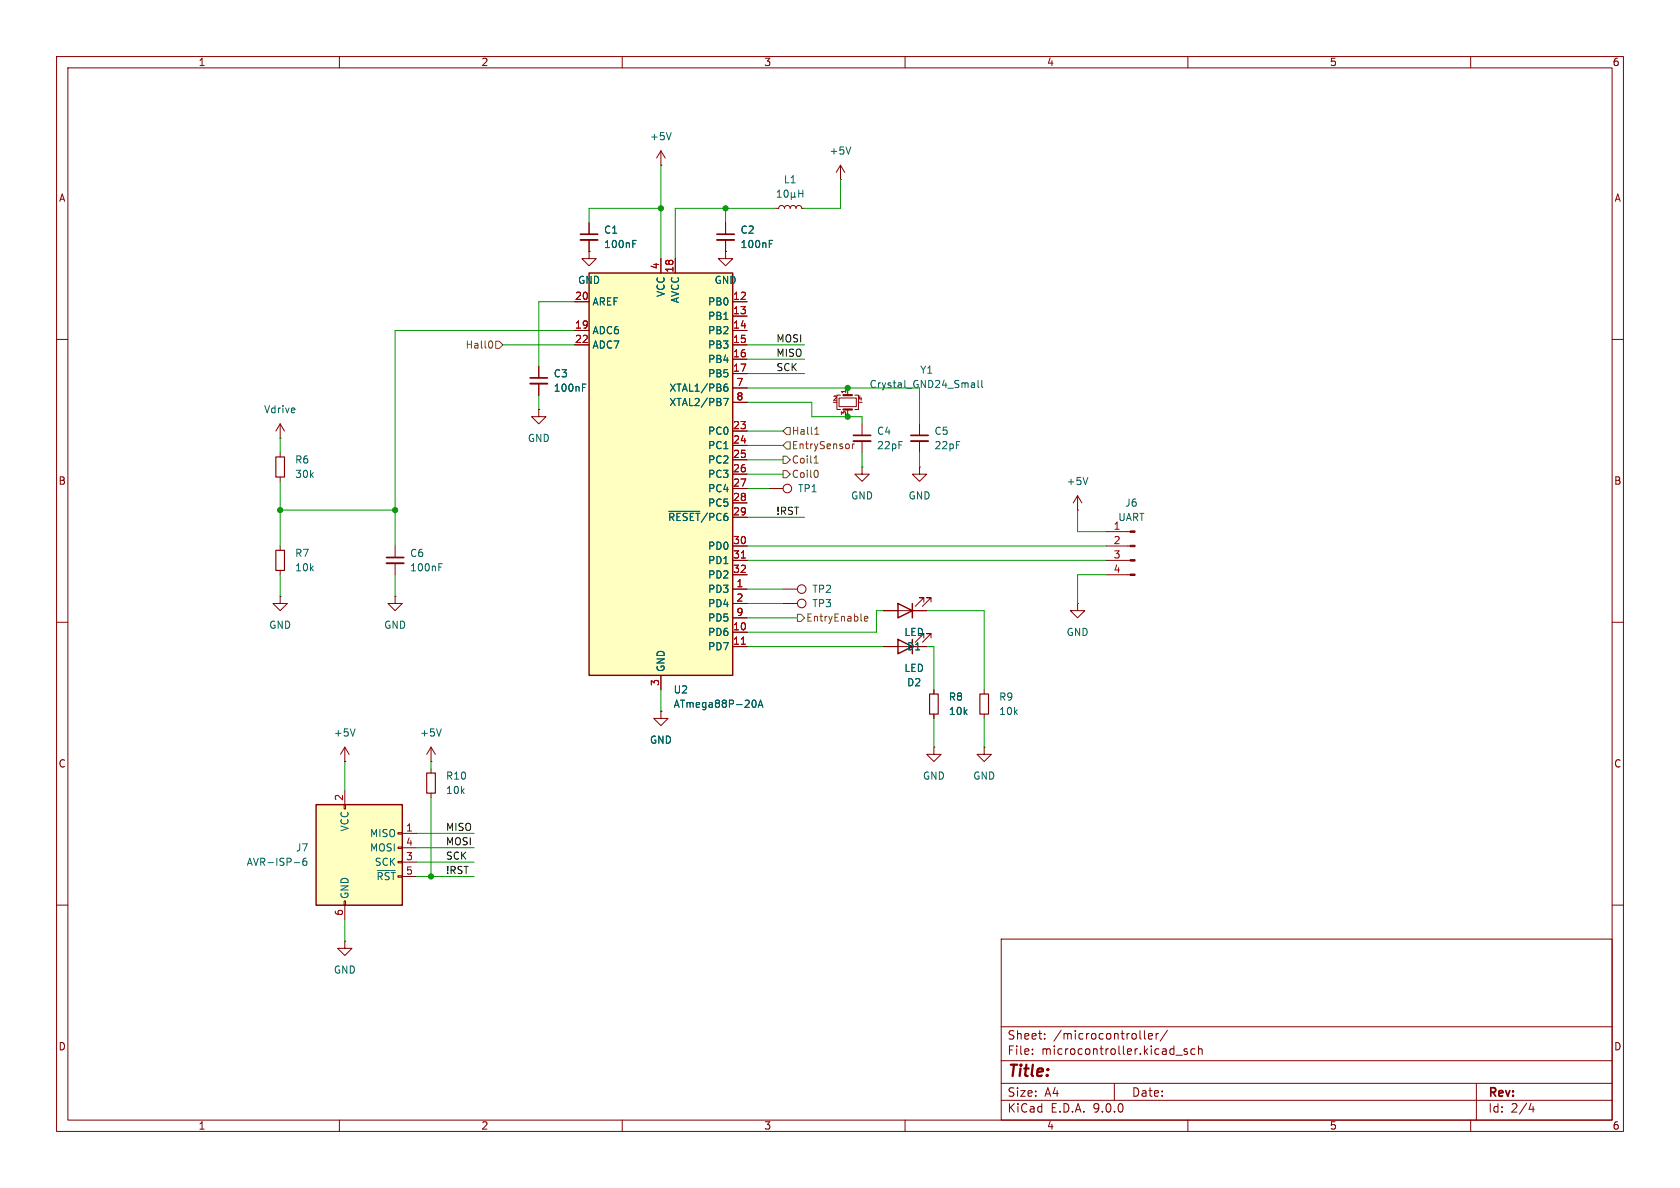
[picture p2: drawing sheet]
<svg xmlns="http://www.w3.org/2000/svg" width="297mm" height="210mm" viewBox="0 0 297 210" stroke-linecap="round" stroke-linejoin="round" font-family="sans-serif">
<g fill="none" stroke="#840000" stroke-width=".18">
<path d="M10 10h277v190h-277zM12 12h273v186h-273zM60 10v2M110 10v2M160 10v2M210 10v2M260 10v2M10 60h2M285 60h2M10 110h2M285 110h2M10 160h2"/>
<path d="M177 166h108v32h-108zM285 160h2M60 198v2M110 198v2M160 198v2M177 194.5h108M177 191.5h108M177 187.5h108M177 181.5h108M182.5 186.3v.1M182.5 185.5v.1M184.7 183.6v.1"/>
<path d="M184.7 182.8v.1M197 191.5v3M202.3 182.2v1.3l.2 .2M203 183.2l.7-.1v-.3l-.5-.1-.2 .2 .1 .7h.6M204.4 182.7v1M204.8 182.7l-.3 .1-.1 .2M206.4 182.1l-1.3 2M207.9 186.5h1.1M209.9 185.5l-.4-.1-.2 .2 .1 .2 .5 .2v.3h-.6M210 198v2M211.2 185.5l-.4-.1-.3 .3v.4l.2 .2h.5M211.9 185.5l.2-.1 .4 .1v.9"/>
<path d="M211.9 184.9v1.5M260 198v2M261 191.5v6.5M270.7 195l-.4 1.1h.9M271 195.6v1"/>
</g>
<path d="M55.9 142.2h15.2v17.8h-15.2z" fill="#ffffc2"/>
<g fill="none" stroke="#840000" stroke-width=".18">
<path d="M152.4 74.9v2.1M152.4 78v2M49.5 96.5v.8M69.8 96.5v2.1M69.8 99.6v2M152.4 82.6v1.2h1.3l-1.3 1.3-1.3-1.3h1.3M152.4 82.6h.1M162.6 82.6v1.2h1.2l-1.2 1.3-1.3-1.3h1.3M162.6 82.6h.1M49.5 105.4v1.3h1.3l-1.3 1.3-1.2-1.3h1.2M49.5 105.4h.1M49.5 100.8v.8"/>
<path d="M69.8 105.4v1.3h1.3l-1.3 1.3-1.2-1.3h1.2M69.8 105.4h.1M138.4 104.1h2.6M190.5 106.7v1.3h1.3l-1.3 1.2-1.3-1.2h1.3M190.5 106.7h.1M61 134.6h.1M61 132.1v2.5M61 139.7v2.5M61 132.1l-.8 1.3M61 132.1l.7 1.3M76.2 135.9v.8M116.8 125.7v1.3h1.3l-1.3 1.3-1.2-1.3h1.2"/>
<path d="M116.8 125.7h.1M165.1 132.1v1.3h1.3l-1.3 1.2-1.3-1.2h1.3M165.1 132.1h.1M174 132.1v1.3h1.3l-1.3 1.2-1.3-1.2h1.3M174 132.1h.1M60.8 142.2h.3v.8h-.3zM60.8 159.3h.3v.7h-.3zM70.4 147.2h.7v.2h-.7zM70.4 149.7h.7v.3h-.7zM70.4 152.3h.7v.2h-.7zM71.1 147.3h2.6M71.1 149.9h2.6"/>
<path d="M71.1 152.4h2.6M71.1 154.9h2.6M76.2 140.2v.8M61 160v2.6"/>
<circle cx="141.7" cy="104.1" r=".76"/>
</g>
<path d="M55.9 142.2h15.2v17.8h-15.2z" fill="none" stroke="#840000" stroke-width=".25"/>
<path d="M77.6 99.6h.6M77.6 100.3h.4M62.8 128.8l-.4 1.3M52 152.5h1M54.1 151.7l-.3 .1a.86 .86 0 0 0 0 1.2l.4-.1 .1-.5-.3-.2h-.2l-.3 .2M66.7 153.9h3.2" fill="none" stroke="#006464" stroke-width=".18"/>
<path d="M150.9 77h3M68.3 98.6h3.1" fill="none" stroke="#840000" stroke-width=".3"/>
<path d="M150.9 78h3M68.3 99.6h3.1" fill="none" stroke="#840000" stroke-width=".33"/>
<path d="M48.8 97.3h1.5v3.5h-1.5zM75.4 136.7h1.6v3.5h-1.6z" fill="none" stroke="#840000" stroke-width=".2"/>
<path d="M104.1 48.3h25.4v71.1h-25.4z" fill="#ffffc2"/>
<path d="M104.1 48.3h25.4v71.1h-25.4zM158.7 113l2.6 1.3-2.6 1.3zM158.7 106.7l2.6 1.3-2.6 1.2zM161.3 106.7v2.5M161.3 113v2.6" fill="none" stroke="#840000" stroke-width=".25"/>
<g fill="none" stroke="#840000" stroke-width=".18">
<path d="M104.1 39.4v2M116.8 29.2h.1M116.8 26.7v2.5M116.8 26.7l-.7 1.2M116.8 26.7l.8 1.2M128.3 39.4v2M137.2 36.8h.5l.1-.3 .4-.2 .3 .2 .2 .3 .1-.3 .4-.2 .3 .2 .2 .3 .1-.3 .4-.2 .4 .2 .1 .3 .2-.3 .3-.2 .4 .2 .1 .3h.5M148.6 31.8h.1M148.6 29.2l-.8 1.3M148.6 29.2l.8 1.3M148.6 29.2v2.6M101.6 53.3h2.5"/>
<path d="M101.6 58.4h2.5M104.1 44.5v1.2h1.3l-1.3 1.3-1.2-1.3h1.2M104.1 44.5h.1M104.1 42.4v2.1M116.8 45.7v2.6M119.4 45.7v2.6M128.3 44.5v1.2h1.2l-1.2 1.3-1.3-1.3h1.3M128.3 44.5h.1M128.3 42.4v2.1M129.5 53.3h2.6M129.5 58.4h2.6M129.5 55.9h2.6"/>
<path d="M49.5 77.5h.1M49.5 74.9l-.7 1.3M49.5 74.9l.8 1.3M49.5 74.9v2.6M95.2 72.4v1.3h1.3l-1.3 1.2-1.2-1.2h1.2M95.2 72.4h.1M95.2 64.8v2M95.2 67.8v2.1M101.6 61h2.5M129.5 61h2.6M129.5 63.5h2.6M129.5 66h2.6"/>
<path d="M129.5 68.6h2.6M129.5 71.1h2.6M129.5 76.2h2.6M129.5 78.7h2.6M148.3 70.4h3.1v1.5h-3.1zM148.6 69.9h-.6v2.5h.6M149.9 68.6v1.3M149.9 72.4v1.3M151.1 69.9h.7v2.5h-.7M162.6 74.9v2.1M162.6 78v2M49.5 80v.8"/>
<path d="M49.5 84.3v.8M129.5 81.3h2.6M129.5 83.8h2.6M129.5 86.4h2.6M129.5 88.9h2.6M129.5 91.4h2.6M129.5 96.5h2.6M129.5 99.1h2.6M135.9 86.4h2.5M190.5 90.2h.1M190.5 87.6l-.8 1.3M190.5 87.6l.8 1.3"/>
<path d="M190.5 87.6v2.6M195.6 96.5h4.2M195.6 99.1h4.2M195.6 94h4.2M116.8 119.4v2.5M129.5 101.6h2.6M129.5 104.1h2.6M129.5 106.7h2.6M129.5 109.2h2.6M129.5 111.8h2.6M129.5 114.3h2.6M138.4 106.7h2.6"/>
<path d="M156.2 114.3h7.6M156.2 108h7.6M163.3 112.8v-.8h-.7h.7l-1.5 1.5M163.3 106.4v-.7h-.7h.7l-1.5 1.5M164.6 112.8v-.8h-.8h.8l-1.5 1.5M164.6 106.4v-.7h-.8h.8l-1.5 1.5M195.6 101.6h4.2M76.2 134.6h.1M76.2 132.1l-.8 1.3M76.2 132.1l.8 1.3M76.2 132.1v2.5M116.8 125.7h.1"/>
<path d="M165.1 121.9v.8M165.1 126.2v.8M174 121.9v.8M174 126.2v.8M61 166.4v1.2h1.2l-1.2 1.3-1.3-1.3h1.3M61 166.4h.1"/>
<circle cx="139.2" cy="86.4" r=".76"/>
<circle cx="141.7" cy="106.7" r=".76"/>
</g>
<g fill="none" stroke="#006464" stroke-width=".18">
<path d="M118.7 23.4l-.5 1.3M137.4 34.9h.7M137.4 34l.4-.4v1.3M138.7 33.7l.2-.1a.68 .68 0 0 1 .5 .6 .68 .68 0 0 1-.5 .7l-.2-.2-.1-.3zM139.9 34.7l.2 .2h.2l.2-.2M139.9 34v1.3M140.5 34.7l.2 .2M140.5 34v.7M141.2 33.6v1.3M141.2 34.2h.7M141.9 33.6v1.3M150.4 26l-.4 1.2"/>
<path d="M111.9 43.1h.4M111.9 42.5h.6M136 43.1h.4M136 42.5h.6M103 67.9h.6M103 68.5h.4M127.9 70.4h.9l-.6 1.3M128 68.5l.4-.1 .3 .2-.1 .5-.4 .1-.2-.2M128.6 67.9l-.4 .1-.2 .2M171.9 67.7h.2l.2 .2v.6M172.3 68.5h-.4M172.3 68h-.4"/>
<path d="M172.9 67.2v1.1l.2 .2M173.6 67.2v1.1l.1 .2M118.2 90.4h5.5M192.3 84.4l-.4 1.3M78 128.8l-.4 1.3M133.1 123.8h.1a.68 .68 0 0 1 .5 .6 .68 .68 0 0 1-.5 .6h-.1M134 125l.5-1.2 .4 1.2M134.2 124.7h.6"/>
</g>
<path d="M131.1 98.6h.7M131.1 113.9h.7" fill="none" stroke="#a90000" stroke-width=".18"/>
<g fill="#840000" stroke="#840000" stroke-width=".18">
<path d="M199.8 93.9h.9v.2h-.9z"/>
<path d="M199.8 96.4h.9v.2h-.9z"/>
<path d="M199.8 98.9h.9v.3h-.9z"/>
<path d="M199.8 101.5h.9v.2h-.9z"/>
</g>
<path d="M102.6 41.4h3.1M126.7 41.4h3.1M93.7 66.8h3.1M161 77h3.1" fill="none" stroke="#840000" stroke-width=".3"/>
<path d="M102.6 42.4h3.1M126.7 42.4h3.1M93.7 67.8h3.1M161 78h3.1" fill="none" stroke="#840000" stroke-width=".33"/>
<path d="M48.8 80.8h1.5v3.5h-1.5zM164.3 122.7h1.6v3.5h-1.6zM173.2 122.7h1.6v3.5h-1.6z" fill="none" stroke="#840000" stroke-width=".2"/>
<path d="M149.1 69.9h1.5M149.1 72.4h1.5" fill="none" stroke="#840000" stroke-width=".38"/>
<g fill="none" stroke="#725600" stroke-width=".18">
<path d="M86.8 60.3a.79 .79 0 0 1 0 1.2M87.6 60.3h.7l.6 .7-.6 .6h-.7zM139.1 75.6h.6v1.2h-.6l-.7-.6zM139.1 78.1h.6v1.3h-.6l-.7-.7zM144 76.8h.8M144.2 75.8l.2-.3v1.3M150.7 78.5v.8M151.1 78.5l-.4 .2M138.4 83.2h.7l.6 .6-.6 .7h-.7zM138.4 80.6h.7l.6 .7-.6 .6h-.7zM143.9 81.9h.7M144.2 80.8l.1-.2v1.3"/>
<path d="M144.5 83.2l.1 .4-.1 .7M141 108.6h.6l.6 .6-.6 .7h-.6zM152.8 109.4l.6-.1v-.3h-.4l-.2 .1 .1 .6h.5"/>
</g>
<g fill="none" stroke="#009600" stroke-width=".18">
<path d="M116.8 29.2v16.5M116.8 36.8h-12.7v2.6M128.3 36.8v2.6M137.2 36.8h-17.8v8.9M148.6 31.8v5h-6.4M101.6 58.4h-31.8v38.1M101.6 53.3h-6.4v11.5M49.5 77.5v2.5M88.9 61h12.7M95.2 69.9v2.5M132.1 63.5h10.1M132.1 61h10.1"/>
<path d="M132.1 66h10.1M132.1 71.1h11.4v2.6h8.9v1.2M132.1 68.6h30.5v6.3M132.1 78.7h6.3M132.1 76.2h6.3M49.5 85.1v11.4M49.5 90.2h20.3M132.1 99.1h63.5M132.1 96.5h63.5M132.1 81.3h6.3M132.1 83.8h6.3M132.1 86.4h3.8"/>
<path d="M132.1 91.4h10.1M152.4 80v2.6M162.6 80v2.6M190.5 90.2v3.8h5.1M49.5 101.6v3.8M69.8 101.6v3.8M132.1 104.1h6.3M132.1 114.3h24.1M132.1 109.2h8.9M132.1 106.7h6.3M156.2 108h-1.3v3.8h-22.8M163.8 108h10.2v13.9"/>
<path d="M163.8 114.3h1.3v7.6M195.6 101.6h-5.1v5.1M61 134.6v5.1M76.2 134.6v1.3M116.8 121.9v3.8M165.1 127v5.1M174 127v5.1M73.7 152.4h10.1M73.7 154.9h10.1M73.7 147.3h10.1M73.7 149.9h10.1M76.2 141v13.9"/>
<path d="M61 162.6v3.8"/>
</g>
<g fill="#009600" stroke="#009600" stroke-width=".18">
<circle cx="76.2" cy="154.9" r=".46"/>
<circle cx="49.5" cy="90.2" r=".46"/>
<circle cx="149.9" cy="68.6" r=".46"/>
<circle cx="116.8" cy="36.8" r=".46"/>
<circle cx="128.3" cy="36.8" r=".46"/>
<circle cx="149.9" cy="73.7" r=".46"/>
<circle cx="69.8" cy="90.2" r=".46"/>
</g>
<text font-size="2.8" fill="#840000" x="178" y="190.9">Title:</text>
<g font-size="2.1" fill="#840000">
<text x="178" y="184">Sheet:</text>
<text x="186.2" y="184">/microcontroller/</text>
<text x="178" y="186.7">File:</text>
<text x="184.1" y="186.7">microcontroller.kicad_sch</text>
<text x="178" y="196.9">KiCad</text>
<text x="178" y="194.1">Size:</text>
<text x="184.7" y="194.1">A4</text>
<text x="185.7" y="196.9">E.D.A.</text>
<text x="193.3" y="196.9">9.0.0</text>
<text x="200" y="194.1">Date:</text>
<text x="263" y="194.3">Rev:</text>
<text x="263" y="196.9">Id:</text>
<text x="267.1" y="196.9">2/4</text>
</g>
<g font-size="1.8" fill="#840000">
<text x="35" y="11.9">1</text>
<text x="85" y="11.9">2</text>
<text x="135" y="11.9">3</text>
<text x="185" y="11.9">4</text>
<text x="235" y="11.9">5</text>
<text x="285" y="11.9">6</text>
<text x="10.3" y="35.9">A</text>
<text x="285.3" y="35.9">A</text>
<text x="10.3" y="85.9">B</text>
<text x="285.3" y="85.9">B</text>
<text x="10.3" y="135.9">C</text>
<text x="285.3" y="135.9">C</text>
<text x="10.3" y="185.9">D</text>
<text x="285.3" y="185.9">D</text>
<text x="35" y="199.9">1</text>
<text x="85" y="199.9">2</text>
<text x="135" y="199.9">3</text>
<text x="185" y="199.9">4</text>
<text x="235" y="199.9">5</text>
<text x="285" y="199.9">6</text>
</g>
<g font-size="1.8" fill="#006464">
<text x="114.8" y="25">+5V</text>
<text x="146.6" y="27.5">+5V</text>
<text x="138.5" y="32.6">L1</text>
<text x="106.7" y="41.5">C1</text>
<text x="130.8" y="41.5">C2</text>
<text x="106.7" y="44">100nF</text>
<text x="130.8" y="44">100nF</text>
<text x="102.1" y="50.4">GND</text>
<text x="117.7" y="52.6" transform="rotate(-90 117.7 52.6)">VCC</text>
<text x="120.2" y="53.7" transform="rotate(-90 120.2 53.7)">AVCC</text>
<text x="126.2" y="50.4">GND</text>
<text x="104.6" y="54.2">AREF</text>
<text x="104.6" y="59.3">ADC6</text>
<text x="125.1" y="54.2">PB0</text>
<text x="125.1" y="56.7">PB1</text>
<text x="125.1" y="59.3">PB2</text>
<text x="104.6" y="61.8">ADC7</text>
<text x="125.1" y="61.8">PB3</text>
<text x="125.1" y="64.4">PB4</text>
<text x="97.8" y="66.9">C3</text>
<text x="97.8" y="69.4">100nF</text>
<text x="118.2" y="69.4">XTAL1/PB6</text>
<text x="118.2" y="72">XTAL2/PB7</text>
<text x="125.1" y="66.9">PB5</text>
<text x="153.6" y="68.8">Crystal_GND24_Small</text>
<text x="162.6" y="66.3">Y1</text>
<text x="46.6" y="73.3">Vdrive</text>
<text x="125.1" y="77.1">PC0</text>
<text x="154.9" y="77.1">C4</text>
<text x="165.1" y="77.1">C5</text>
<text x="52.1" y="82.1">R6</text>
<text x="93.2" y="78.3">GND</text>
<text x="125.1" y="79.6">PC1</text>
<text x="125.1" y="82.1">PC2</text>
<text x="154.9" y="79.6">22pF</text>
<text x="165.1" y="79.6">22pF</text>
<text x="52.1" y="84.7">30k</text>
<text x="125.1" y="84.7">PC3</text>
<text x="125.1" y="87.2">PC4</text>
<text x="125.1" y="89.8">PC5</text>
<text x="141" y="87.2">TP1</text>
<text x="150.4" y="88.5">GND</text>
<text x="160.5" y="88.5">GND</text>
<text x="188.5" y="86">+5V</text>
<text x="198.8" y="89.8">J6</text>
<text x="118" y="92.3">~{RESET}/PC6</text>
<text x="197.6" y="92.3">UART</text>
<text x="52.1" y="98.7">R7</text>
<text x="52.1" y="101.2">10k</text>
<text x="72.4" y="98.7">C6</text>
<text x="72.4" y="101.2">100nF</text>
<text x="125.1" y="97.4">PD0</text>
<text x="125.1" y="99.9">PD1</text>
<text x="125.1" y="102.5">PD2</text>
<text x="125.1" y="105">PD3</text>
<text x="125.1" y="107.5">PD4</text>
<text x="143.5" y="105">TP2</text>
<text x="143.5" y="107.5">TP3</text>
<text x="47.5" y="111.4">GND</text>
<text x="67.8" y="111.4">GND</text>
<text x="125.1" y="110.1">PD5</text>
<text x="125.1" y="112.6">PD6</text>
<text x="159.8" y="112.6">LED</text>
<text x="188.5" y="112.6">GND</text>
<text x="117.7" y="118.9" transform="rotate(-90 117.7 118.9)">GND</text>
<text x="125.1" y="115.2">PD7</text>
<text x="159.8" y="119">LED</text>
<text x="160.3" y="115.2">D1</text>
<text x="119" y="125.3">ATmega88P-20A</text>
<text x="119" y="122.8">U2</text>
<text x="160.3" y="121.5">D2</text>
<text x="167.6" y="124.1">R8</text>
<text x="176.5" y="124.1">R9</text>
<text x="58.9" y="130.4">+5V</text>
<text x="74.2" y="130.4">+5V</text>
<text x="114.8" y="131.7">GND</text>
<text x="167.6" y="126.6">10k</text>
<text x="176.5" y="126.6">10k</text>
<text x="78.7" y="140.6">10k</text>
<text x="78.7" y="138">R10</text>
<text x="163.1" y="138">GND</text>
<text x="172" y="138">GND</text>
<text x="61.8" y="147.1" transform="rotate(-90 61.8 147.1)">VCC</text>
<text x="65.3" y="148.2">MISO</text>
<text x="43.5" y="153.3">AVR-ISP-6</text>
<text x="52.2" y="150.7">J7</text>
<text x="65.3" y="150.7">MOSI</text>
<text x="66.2" y="153.3">SCK</text>
<text x="66.5" y="155.8">~{RST}</text>
<text x="61.8" y="159" transform="rotate(-90 61.8 159)">GND</text>
<text x="58.9" y="172.3">GND</text>
</g>
<g font-size="1.8" fill="#a90000">
<text x="116.6" y="47.7" transform="rotate(-90 116.6 47.7)">4</text>
<text x="101.6" y="53.1">20</text>
<text x="119.1" y="48.3" transform="rotate(-90 119.1 48.3)">18</text>
<text x="129.5" y="53.1">12</text>
<text x="101.6" y="58.2">19</text>
<text x="129.5" y="55.6">13</text>
<text x="129.5" y="58.2">14</text>
<text x="101.6" y="60.7">22</text>
<text x="129.5" y="60.7">15</text>
<text x="129.5" y="63.2">16</text>
<text x="129.5" y="65.8">17</text>
<text x="130.1" y="68.3">7</text>
<text x="130.1" y="70.9">8</text>
<text x="129.5" y="75.9">23</text>
<text x="129.5" y="78.5">24</text>
<text x="129.5" y="81">25</text>
<text x="129.5" y="83.6">26</text>
<text x="129.5" y="86.1">27</text>
<text x="129.5" y="88.6">28</text>
<text x="129.5" y="91.2">29</text>
<text x="196.8" y="93.7">1</text>
<text x="129.5" y="96.3">30</text>
<text x="129.5" y="98.8">31</text>
<text x="129.5" y="101.3">32</text>
<text x="196.8" y="96.3">2</text>
<text x="196.8" y="98.8">3</text>
<text x="196.8" y="101.3">4</text>
<text x="130.1" y="103.9">1</text>
<text x="130.1" y="106.4">2</text>
<text x="129.5" y="111.5">10</text>
<text x="130.1" y="109">9</text>
<text x="129.5" y="114">11</text>
<text x="116.6" y="121.4" transform="rotate(-90 116.6 121.4)">3</text>
<text x="60.7" y="141.7" transform="rotate(-90 60.7 141.7)">2</text>
<text x="71.7" y="147.1">1</text>
<text x="71.7" y="149.6">4</text>
<text x="71.7" y="152.1">3</text>
<text x="71.7" y="154.7">5</text>
<text x="60.7" y="162" transform="rotate(-90 60.7 162)">6</text>
</g>
<g font-size="1.8" fill="#725600">
<text x="82.2" y="61.8">Hall0</text>
<text x="139.9" y="77.1">Hall1</text>
<text x="139.9" y="79.6">EntrySensor</text>
<text x="139.9" y="82.1">Coil1</text>
<text x="139.9" y="84.7">Coil0</text>
<text x="142.4" y="110.1">EntryEnable</text>
</g>
<g font-size="1.8" fill="#0f0f0f">
<text x="137.2" y="65.7">SCK</text>
<text x="137.2" y="60.6">MOSI</text>
<text x="137.2" y="63.2">MISO</text>
<text x="137.2" y="91.1">!RST</text>
<text x="78.7" y="147">MISO</text>
<text x="78.7" y="149.5">MOSI</text>
<text x="78.7" y="152.1">SCK</text>
<text x="78.7" y="154.6">!RST</text>
</g>
<g font-size="1.1" fill="#a90000">
<text x="147.1" y="70.9">2</text>
<text x="149.6" y="69.7" transform="rotate(-90 149.6 69.7)">1</text>
<text x="151.6" y="70.9">4</text>
<text x="149.6" y="73.5" transform="rotate(-90 149.6 73.5)">3</text>
</g>
</svg>
